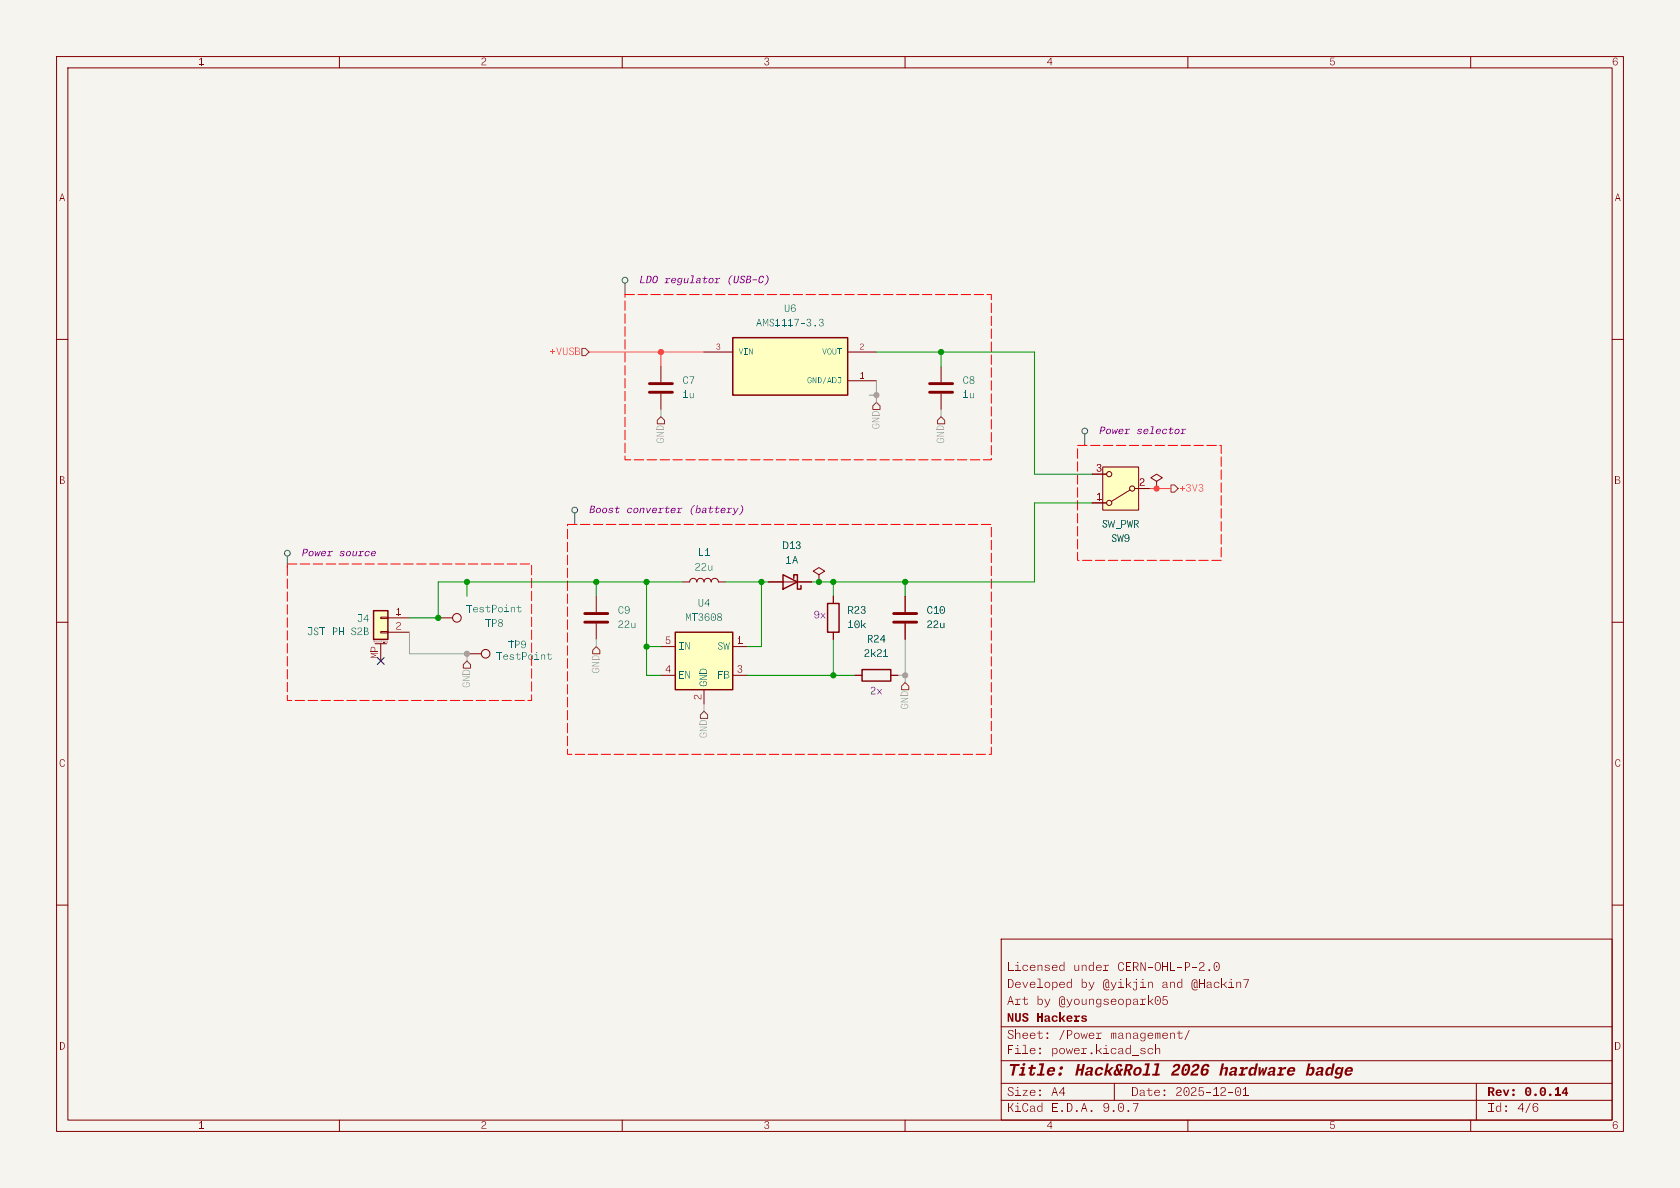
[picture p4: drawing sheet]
<svg xmlns="http://www.w3.org/2000/svg" width="297mm" height="210mm" viewBox="0 0 297 210" stroke-linecap="round" stroke-linejoin="round" font-family="sans-serif">
<path d="M0 0h297v210h-297z" fill="#f5f4ef" stroke="#f5f4ef" stroke-width=".18"/>
<g fill="none" stroke="#840000" stroke-width=".18">
<path d="M10 10h277v190h-277zM12 12h273v186h-273zM60 10v2M110 10v2M160 10v2M210 10v2M260 10v2M10 60h2M285 60h2M10 110h2M285 110h2M10 160h2"/>
<path d="M177 166h108v32h-108zM285 160h2M60 198v2M110 198v2M160 198v2M210 198v2M260 198v2"/>
</g>
<g fill="#840000">
<path d="M218.5 192.3a.57 .57 0 0 1 .7 0 .57 .57 0 0 1 .2 .7 .58 .58 0 0 1-.5 .8 .58 .58 0 0 1-.6-.8h.2a.43 .43 0 0 0 .1 .5 .43 .43 0 0 0 .6-.1l.1-.4a.43 .43 0 0 0-.2-.6 .43 .43 0 0 0-.5 .1l-.1 .5h-.2z"/>
<path d="M219.7 192.5l.5-.3-.2 .3-.3 .1z"/>
<path d="M220.1 192.2h.1v1.5h-.1z"/>
<path d="M219.7 193.6h1v.1h-1z"/>
<circle cx="205.9" cy="193.6" r=".17"/>
<circle cx="205.9" cy="192.8" r=".17"/>
<circle cx="218.9" cy="192.9" r=".15"/>
</g>
<path d="M177 194.5h108" fill="none" stroke="#840000" stroke-width=".18"/>
<g fill="#840000">
<path d="M200.3 195h1l-.6 1.5h-.1l.6-1.4h-.9z"/>
<circle cx="193" cy="196.4" r=".17"/>
</g>
<path d="M177 191.5h108" fill="none" stroke="#840000" stroke-width=".18"/>
<g fill="#840000">
<path d="M276.7 192.2h.3v1.5h-.3l.1-1.2-.5 .6h.9v.3h-1.1v-.3z"/>
<path d="M271.1 195.1l.6-.1 .2 .3-.1 .1a.37 .37 0 0 0-.5-.3 .37 .37 0 0 0-.2 .5v.1a.45 .45 0 0 0 0 .6 .45 .45 0 0 0 .6 .1 .41 .41 0 0 0-.1-.7 .41 .41 0 0 0-.6 .3 .5 .5 0 0 1 .8-.2 .5 .5 0 0 1-.1 .8 .5 .5 0 0 1-.7-.4l-.1-.6z"/>
<circle cx="183.9" cy="193.6" r=".17"/>
<circle cx="183.9" cy="192.8" r=".17"/>
<circle cx="266.3" cy="196.4" r=".17"/>
<circle cx="266.3" cy="195.6" r=".17"/>
</g>
<path d="M177 187.5h108" fill="none" stroke="#840000" stroke-width=".18"/>
<g fill="#840000">
<path d="M185.4 188.8a.64 .64 0 0 1 .8-.2 .64 .64 0 0 1 .3 .8h-1.1v-.2l.7 .1a.32 .32 0 0 0-.3-.4 .32 .32 0 0 0-.3 .3 .36 .36 0 0 0 0 .6 .36 .36 0 0 0 .6-.1h.3a.74 .74 0 0 1-1.2 .4 .74 .74 0 0 1 .2-1.3z"/>
<path d="M203.7 189.8h1.3v.3h-1.3z"/>
<path d="M227.8 188.8a.64 .64 0 0 1 .8-.2 .64 .64 0 0 1 .3 .8h-1.1l.1-.2 .7 .1a.32 .32 0 0 0-.3-.4 .32 .32 0 0 0-.3 .3 .36 .36 0 0 0 0 .6 .36 .36 0 0 0 .5-.1h.4a.74 .74 0 0 1-1.2 .4 .74 .74 0 0 1 .1-1.3z"/>
<path d="M182.2 185.4l.6-.1 .2 .5h-.9v-.1h.8a.41 .41 0 0 0-.5-.3 .41 .41 0 0 0-.3 .5 .41 .41 0 0 0 .5 .3l.4-.1a.55 .55 0 0 1-.8 .1 .55 .55 0 0 1 0-.8z"/>
<path d="M201.7 185.4l.5-.1 .3 .3-.3-.2a.23 .23 0 0 0-.3-.1 .23 .23 0 0 0-.1 .3l.2 .1a.36 .36 0 0 1 .5 .4 .36 .36 0 0 1-.6 .2l-.2-.1-.1-.2h.1a.32 .32 0 0 0 .3 .3 .32 .32 0 0 0 .3-.4l-.3-.1a.3 .3 0 0 1-.3-.1 .3 .3 0 0 1 0-.3z"/>
<path d="M203 185.4l.6-.1 .3 .2-.2 .1a.39 .39 0 0 0-.6-.1 .39 .39 0 0 0 .1 .6 .39 .39 0 0 0 .5-.1h.2a.55 .55 0 0 1-.9 .2 .55 .55 0 0 1 0-.8z"/>
<path d="M204.3 184.7h.1v1.6h-.1z"/>
<path d="M204.4 185.4l.3-.1 .3 .1 .1 .9h-.1v-.7a.31 .31 0 0 0-.3-.2 .31 .31 0 0 0-.3 .2z"/>
<circle cx="187.4" cy="189.9" r=".31"/>
<circle cx="187.7" cy="188.8" r=".31"/>
<circle cx="183.9" cy="186.2" r=".17"/>
<circle cx="183.9" cy="185.4" r=".17"/>
</g>
<path d="M177 181.5h108" fill="none" stroke="#840000" stroke-width=".18"/>
<g fill="#840000">
<path d="M194.2 182.7l.6-.1v.1l-.6 .2z"/>
<path d="M193.8 183.5h.8v.1h-.8z"/>
<path d="M210.2 182.1h.1l-.8 1.7h-.1z"/>
<path d="M191.2 179.6l.5-.1 .4 .1v.2l-.6-.1 .2 .2a.38 .38 0 0 1 .5 .4 .38 .38 0 0 1-.6 .4 .41 .41 0 0 1-.5-.4l.7 .1v-.1l-.2-.1a.35 .35 0 0 1-.4-.2 .35 .35 0 0 1 0-.4z"/>
<path d="M181.1 176.2h.1v1.1a.22 .22 0 0 0 .2 .2 .22 .22 0 0 0 .2-.3h.1a.34 .34 0 0 1-.3 .5 .34 .34 0 0 1-.3-.4z"/>
<path d="M180.7 176.6h1v.1h-1z"/>
<path d="M205.6 176.1h.8v.1h-.7l-.1 .6a.49 .49 0 0 1 .8 .2 .49 .49 0 0 1-.3 .7 .49 .49 0 0 1-.6-.5h.1a.38 .38 0 0 0 .6 .2 .38 .38 0 0 0 .1-.5 .38 .38 0 0 0-.6 0h-.2z"/>
<path d="M189.4 173h.1v1.6l-.1-.2z"/>
<path d="M188.7 173.7l.4-.1 .3 .1v.2a.38 .38 0 0 0-.6-.1 .38 .38 0 0 0 0 .6 .38 .38 0 0 0 .6-.1 .46 .46 0 0 1-.7 .3 .46 .46 0 0 1-.1-.7z"/>
<path d="M201.6 174.5h.9v.1h-.9z"/>
<path d="M203 173.6l.1 .1v.9h-.1z"/>
<path d="M203.1 173.7l.3-.1 .3 .1 .1 .9h-.1v-.7a.31 .31 0 0 0-.3-.2 .31 .31 0 0 0-.3 .2z"/>
<path d="M188.1 170h.1v1.6l-.1-.2z"/>
<path d="M187.4 170.7l.4-.1 .3 .1v.2a.38 .38 0 0 0-.6-.1 .38 .38 0 0 0 0 .6 .38 .38 0 0 0 .6-.1 .46 .46 0 0 1-.7 .3 .46 .46 0 0 1-.1-.7z"/>
<path d="M195.5 170.7l.6-.1v.1l-.6 .2z"/>
<path d="M195.1 171.5h.8v.1h-.8z"/>
<path d="M214.7 170.2a.57 .57 0 0 1 .7 0 .57 .57 0 0 1 .2 .7 .58 .58 0 0 1-.5 .8 .58 .58 0 0 1-.5-.8h.1a.43 .43 0 0 0 .1 .5 .43 .43 0 0 0 .6-.1l.1-.4a.43 .43 0 0 0-.1-.6 .43 .43 0 0 0-.6 .1l-.1 .5h-.1z"/>
<circle cx="185.2" cy="183.5" r=".17"/>
<circle cx="185.2" cy="182.7" r=".17"/>
<circle cx="215.1" cy="170.8" r=".15"/>
</g>
<g fill="none" stroke="#840000" stroke-width=".18">
<path d="M204.5 85.1l1-.6-1-.7-1 .7 1 .6v1.3M204.5 86.4h.1M105.4 105.4v2.8M105.4 110.2v2.8M120.6 102.9h1.3a.64 .64 0 0 1 .7-.7 .64 .64 0 0 1 .6 .7 .64 .64 0 0 1 .6-.7 .64 .64 0 0 1 .7 .7 .64 .64 0 0 1 .6-.7 .64 .64 0 0 1 .6 .7 .64 .64 0 0 1 .7-.7 .64 .64 0 0 1 .6 .7h1.3M135.9 102.9h7.6M144.8 101.6l1-.6-1-.7-1 .7 1 .6v1.3M144.8 102.9h.1M147.3 105.4v1.3M147.3 111.8v1.2M151.1 119.4h1.3M157.5 119.4h1.2"/>
<path d="M197 191.5v3M261 191.5v6.5"/>
</g>
<path d="M138.4 101.6l2.6 1.3-2.6 1.2zM140.3 102.2v-.6h.7v2.5h.6v-.6M146.3 106.7h2v5.1h-2zM152.4 118.4h5.1v2h-5.1z" fill="none" stroke="#840000" stroke-width=".25"/>
<path d="M103.4 108.5h4M103.4 110h4" fill="none" stroke="#840000" stroke-width=".51"/>
<path d="M156.2 116h.8v.1h-.8z" fill="#006464"/>
<path d="M158 108.5h4.1M158 110h4.1" fill="none" stroke="#840000" stroke-width=".51"/>
<g fill="none" stroke="#840000" stroke-width=".18">
<path d="M77.5 109.2h2.5M160 105.4v2.8M160 110.2v2.8"/>
<circle cx="80.8" cy="109.2" r=".76"/>
</g>
<g fill="#006464">
<path d="M90.4 107.5l.3-.2 .3 .1v.8h-.1v-.7l-.3-.1-.2 .2z"/>
<path d="M91.6 107h.1v1.1h.3l.1-.2a.26 .26 0 0 1-.2 .4 .26 .26 0 0 1-.3-.4z"/>
<path d="M91.3 107.3h.9v.1h-.9z"/>
</g>
<path d="M114.8 67.8h4.1M114.8 69.3h4.1" fill="none" stroke="#840000" stroke-width=".51"/>
<g fill="none" stroke="#840000" stroke-width=".18">
<path d="M116.8 64.8v2.8M116.8 69.6v2.8M82.5 115.6h2.6"/>
<circle cx="85.9" cy="115.6" r=".76"/>
</g>
<g fill="#006464">
<path d="M95.7 115.8l.3-.1 .3 .1 .1 .8h-.1l-.1-.8h-.3l-.2 .2z"/>
<path d="M96.9 115.4h.2v1l.2 .1 .1-.2a.26 .26 0 0 1-.2 .3 .26 .26 0 0 1-.3-.3z"/>
<path d="M96.7 115.7h.8v.1h-.8z"/>
</g>
<path d="M119.4 111.8h10.1v10.1h-10.1z" fill="#ffffc2"/>
<path d="M119.4 111.8h10.1v10.1h-10.1z" fill="none" stroke="#840000" stroke-width=".25"/>
<path d="M116.8 114.3h2.6M116.8 119.4h2.6M129.5 114.3h2.6M129.5 119.4h2.6M124.5 121.9v2.6" fill="none" stroke="#840000" stroke-width=".18"/>
<path d="M66 108h2.6v5h-2.6z" fill="#ffffc2"/>
<path d="M66 108h2.6v5h-2.6z" fill="none" stroke="#840000" stroke-width=".25"/>
<path d="M66.3 113.8h2M67.3 109.1h1.3v.2h-1.3zM67.3 111.6h1.3v.3h-1.3z" fill="none" stroke="#840000" stroke-width=".18"/>
<g fill="#840000">
<path d="M68.5 113.3l.1 .3-.2 .1 .1-.1z"/>
<circle cx="68.4" cy="113.4" r=".11"/>
</g>
<path d="M67.3 113.8v3M68.6 109.2h3.8M68.6 111.8h3.8" fill="none" stroke="#840000" stroke-width=".18"/>
<path d="M194.9 82.6h6.4v7.6h-6.4z" fill="#ffffc2"/>
<g fill="none" stroke="#840000" stroke-width=".18">
<path d="M166.4 64.8v2.8M166.4 69.6v2.8M193 88.9h2.6M193 83.8h2.6M194.9 82.6h6.4v7.6h-6.4zM199.8 86.6l-3.3 2M200.7 86.4h2.5"/>
<circle cx="196.1" cy="83.8" r=".46"/>
<circle cx="196.1" cy="88.9" r=".46"/>
<circle cx="200.2" cy="86.4" r=".46"/>
</g>
<path d="M164.3 67.8h4.1M164.3 69.3h4.1" fill="none" stroke="#840000" stroke-width=".51"/>
<path d="M129.5 59.7h20.4v10.2h-20.4z" fill="#ffffc2"/>
<path d="M129.5 59.7h20.4v10.2h-20.4z" fill="none" stroke="#840000" stroke-width=".25"/>
<path d="M124.5 62.2h5M149.9 62.2h5M149.9 67.3h5" fill="none" stroke="#840000" stroke-width=".18"/>
<path d="M144.9 56.4a.36 .36 0 0 1 .6 .1 .36 .36 0 0 1-.3 .5 .38 .38 0 0 1 .4 .5 .38 .38 0 0 1-.6 .1l-.2-.2 .1-.1a.3 .3 0 0 0 .3 .3 .3 .3 0 0 0 .3-.4 .3 .3 0 0 0-.4-.1v-.1a.27 .27 0 0 0 .4-.2 .27 .27 0 0 0-.3-.4 .27 .27 0 0 0-.3 .3h-.1z" fill="#006464"/>
<g fill="none" stroke="#484848" stroke-width=".18">
<path d="M101.6 90.7v2"/>
<circle cx="101.6" cy="90.2" r=".51"/>
</g>
<g fill="#840084">
<path d="M109 89.5h.2l-.2 1 .2 .1 .3-.2a.3 .3 0 0 1-.3 .3 .3 .3 0 0 1-.3-.3z"/>
<path d="M108.7 89.8h.9l-.1 .1h-.8z"/>
<path d="M118.7 89.9l.3-.1h.3l.1 .4h-.7v-.1l.6 .1a.31 .31 0 0 0-.4-.3 .31 .31 0 0 0-.2 .5l.2 .2 .5-.1a.45 .45 0 0 1-.7 .1 .45 .45 0 0 1 0-.7z"/>
<path d="M119.8 89.8h.4l-.2 .9h-.2l.2-.8h-.2z"/>
<path d="M120.1 89.9l.5-.1v.1l-.5 .2z"/>
<path d="M119.6 90.6h.8l-.1 .1h-.7z"/>
<path d="M128.6 89.8h.4l-.2 .9h-.1l.2-.8h-.3z"/>
<path d="M128.9 89.9l.6-.1-.1 .1-.5 .2z"/>
<path d="M128.4 90.6h.8v.1h-.8z"/>
<path d="M129.6 89.8h.2l.2 .7 .4-.7h.2l-.7 1.1-.4 .2v-.2h.2l.2-.2v.1z"/>
<path d="M130.9 89.3a.93 .93 0 0 1 .1 1.5l-.4 .3a1.17 1.17 0 0 0 .3-1.8z"/>
</g>
<g fill="none" stroke="#484848" stroke-width=".18">
<path d="M110.5 50v2.1"/>
<circle cx="110.5" cy="49.5" r=".51"/>
</g>
<g fill="#840084">
<path d="M125.4 49.3a.48 .48 0 0 1 .7 .1 .48 .48 0 0 1-.1 .6 .48 .48 0 0 1-.7 0l-.1-.3h.2a.29 .29 0 0 0 .4 .2 .29 .29 0 0 0 .1-.4 .29 .29 0 0 0-.3-.2l-.2 .4h-.2z"/>
<path d="M126.5 49.1h.4l-.2 1h-.2l.2-.8h-.3z"/>
<path d="M126.8 49.3l.5-.2v.2l-.5 .1z"/>
<path d="M126.3 49.9h.8l-.1 .2h-.7z"/>
<path d="M135.4 48.6a.93 .93 0 0 1 .1 1.6l-.4 .2a1.17 1.17 0 0 0 .3-1.8z"/>
</g>
<g fill="none" stroke="#484848" stroke-width=".18">
<path d="M50.8 98.3v2"/>
<circle cx="50.8" cy="97.8" r=".51"/>
</g>
<path d="M65.7 97.5l.3-.1h.3l.1 .5h-.7v-.1h.6a.31 .31 0 0 0-.4-.3 .31 .31 0 0 0-.2 .5l.2 .2 .5-.1a.45 .45 0 0 1-.7 .2 .45 .45 0 0 1 0-.8z" fill="#840084"/>
<g fill="none" stroke="#484848" stroke-width=".18">
<path d="M191.8 76.7v2"/>
<circle cx="191.8" cy="76.2" r=".51"/>
</g>
<g fill="#840084">
<path d="M207.8 75.9a.48 .48 0 0 1 .7 .1 .48 .48 0 0 1-.1 .7 .48 .48 0 0 1-.7-.1l-.1-.2h.2a.29 .29 0 0 0 .4 .1 .29 .29 0 0 0 .1-.3 .29 .29 0 0 0-.3-.2l-.2 .4h-.2z"/>
<path d="M208.9 75.8h.3l-.1 .9h-.2l.2-.7h-.3z"/>
<path d="M209.2 75.9l.5-.1v.2l-.5 .1z"/>
<path d="M208.7 76.6h.7v.1h-.7z"/>
</g>
<path d="M110.5 52.1h64.8v29.2h-64.8v-29.2M190.5 78.7h25.4v20.4h-25.4v-20.4M50.8 99.7h43.2v24.1h-43.2v-24.1M100.3 92.7h75v40.7h-75v-40.7" fill="none" stroke="#f00" stroke-width=".18" stroke-dasharray="1.7 .6"/>
<path d="M102.9 61.6h.6l.6 .6-.6 .7h-.6zM116.2 74.3l.6-.6 .7 .6v.6h-1.3zM154.9 71.1l.7 .7v.6h-1.3v-.6zM166.4 73.7l.6 .6v.6h-1.3v-.6zM207 85.7h.6l.7 .7-.7 .6h-.6zM82.5 116.8l.7 .7v.6h-1.3v-.6zM105.4 114.3l.6 .6v.7h-1.2v-.7zM124.5 125.7l.6 .7v.6h-1.3v-.6zM160 120.7l.7 .6v.6h-1.3v-.6z" fill="none" stroke="#725600" stroke-width=".18"/>
<g fill="none" stroke="#009600" stroke-width=".18">
<path d="M154.9 62.2h28v21.6h10.1M166.4 62.2v2.6M193 88.9h-10.1v14h-39.4M82.5 102.9v2.5M105.4 102.9v2.5M114.3 102.9v16.5h2.5M114.3 114.3h2.5M120.6 102.9h-43.1v6.3h-5.1M128.3 102.9h7.6M132.1 119.4h19M134.6 102.9v11.4h-2.5M147.3 102.9v2.5"/>
<path d="M147.3 113v6.4M160 102.9v2.5"/>
</g>
<path d="M116.8 72.4v1.3M153.7 69.9h1.2M154.9 67.3v3.8M166.4 72.4v1.3M72.4 111.8v3.8h10.1v1.2M105.4 113v1.3M158.7 119.4h1.3M160 113v7.7M124.5 124.5v1.2" fill="none" stroke="#9e9e9e" stroke-width=".18"/>
<path d="M104.1 62.2h20.4M116.8 62.2v2.6M203.2 86.4h3.8" fill="none" stroke="#f44336" stroke-width=".18"/>
<path d="M66.7 116.2l1.2 1.2M67.9 116.2l-1.2 1.2" fill="none" stroke="#000084" stroke-width=".18"/>
<path d="M135.9 102.9h2.5M141 102.9h2.5M144.8 102.9h.1M147.3 105.4v1.3M147.3 111.8v1.2" fill="none" stroke="#840000" stroke-width=".18"/>
<path d="M156.2 116h.8v.1h-.8z" fill="#006464"/>
<path d="M193 88.9h2.6M193 83.8h2.6M200.7 86.4h2.5M204.5 86.4h.1M151.1 119.4h1.3M157.5 119.4h1.2M160 105.4v2.8M160 110.2v2.8" fill="none" stroke="#840000" stroke-width=".18"/>
<g fill="#009600" stroke="#009600" stroke-width=".18">
<circle cx="147.3" cy="119.4" r=".46"/>
<circle cx="147.3" cy="102.9" r=".46"/>
<circle cx="160" cy="102.9" r=".46"/>
<circle cx="144.8" cy="102.9" r=".46"/>
<circle cx="114.3" cy="102.9" r=".46"/>
<circle cx="105.4" cy="102.9" r=".46"/>
<circle cx="114.3" cy="114.3" r=".46"/>
<circle cx="134.6" cy="102.9" r=".46"/>
<circle cx="82.5" cy="102.9" r=".46"/>
<circle cx="77.5" cy="109.2" r=".46"/>
<circle cx="166.4" cy="62.2" r=".46"/>
</g>
<g fill="#9e9e9e" stroke="#9e9e9e" stroke-width=".18">
<circle cx="160" cy="119.4" r=".46"/>
<circle cx="82.5" cy="115.6" r=".46"/>
<circle cx="154.9" cy="69.9" r=".46"/>
</g>
<g fill="#f44336" stroke="#f44336" stroke-width=".18">
<circle cx="116.8" cy="62.2" r=".46"/>
<circle cx="204.5" cy="86.4" r=".46"/>
</g>
<g font-size="2.8" fill="#840000">
<text x="178" y="190.7">Title:</text>
<text x="189.9" y="190.7">Hack&amp;Roll</text>
<text x="206.9" y="190.7">2026</text>
<text x="215.4" y="190.7">hardware</text>
<text x="230.6" y="190.7">badge</text>
</g>
<g font-size="2.1" fill="#840000">
<text x="178" y="172.1">Licensed</text>
<text x="189.7" y="172.1">under</text>
<text x="197.5" y="172.1">CERN-OHL-P-2.0</text>
<text x="178" y="178.1">Art</text>
<text x="178" y="175.1">Developed</text>
<text x="183.2" y="178.1">by</text>
<text x="187.1" y="178.1">@youngseopark05</text>
<text x="191" y="175.1">by</text>
<text x="194.9" y="175.1">@yikjin</text>
<text x="205.3" y="175.1">and</text>
<text x="210.5" y="175.1">@Hackin7</text>
<text x="178" y="184.1">Sheet:</text>
<text x="178" y="181.1">NUS Hackers</text>
<text x="187.1" y="184.1">/Power</text>
<text x="196.2" y="184.1">management/</text>
<text x="178" y="186.8">File:</text>
<text x="185.8" y="186.8">power.kicad_sch</text>
<text x="178" y="197">KiCad</text>
<text x="178" y="194.2">Size:</text>
<text x="185.8" y="197">E.D.A.</text>
<text x="185.8" y="194.2">A4</text>
<text x="194.9" y="197">9.0.7</text>
<text x="200" y="194.2">Date:</text>
<text x="207.8" y="194.2">2025-12-01</text>
<text x="263" y="194.2">Rev:</text>
<text x="263" y="197">Id:</text>
<text x="268.2" y="197">4/6</text>
<text x="269.5" y="194.2">0.0.14</text>
</g>
<g font-size="1.8" fill="#840000">
<text x="35" y="11.9">1</text>
<text x="85" y="11.9">2</text>
<text x="135" y="11.9">3</text>
<text x="185" y="11.9">4</text>
<text x="235" y="11.9">5</text>
<text x="285" y="11.9">6</text>
<text x="10.4" y="35.9">A</text>
<text x="285.4" y="35.9">A</text>
<text x="10.4" y="85.9">B</text>
<text x="285.4" y="85.9">B</text>
<text x="10.4" y="135.9">C</text>
<text x="285.4" y="135.9">C</text>
<text x="10.4" y="185.9">D</text>
<text x="285.4" y="185.9">D</text>
<text x="35" y="199.9">1</text>
<text x="85" y="199.9">2</text>
<text x="135" y="199.9">3</text>
<text x="185" y="199.9">4</text>
<text x="235" y="199.9">5</text>
<text x="285" y="199.9">6</text>
</g>
<g font-size="1.8" fill="#840084">
<text x="113" y="50.4">LDO regulator</text>
<text x="128.5" y="50.4">(USB-C)</text>
<text x="194.3" y="77.1">Power</text>
<text x="200.9" y="77.1">selector</text>
<text x="104.1" y="91.1">Boost</text>
<text x="110.8" y="91.1">converter</text>
<text x="121.8" y="91.1">(battery)</text>
<text x="53.3" y="98.7">Power</text>
<text x="60" y="98.7">source</text>
</g>
<g font-size="1.8" fill="#006464">
<text x="133.6" y="58">AMS1117-3.3</text>
<text x="138.6" y="55.5">U6</text>
<text x="120.6" y="68.2">C7</text>
<text x="120.6" y="70.7">1u</text>
<text x="170.2" y="68.2">C8</text>
<text x="170.2" y="70.7">1u</text>
<text x="194.8" y="93.6">SW_PWR</text>
<text x="122.8" y="101.2">22u</text>
<text x="123.4" y="98.7">L1</text>
<text x="138.4" y="97.4">D13</text>
<text x="138.9" y="100">1A</text>
<text x="196.5" y="96.1">SW9</text>
<text x="123.4" y="107.6">U4</text>
<text x="54.3" y="112.6">JST</text>
<text x="58.7" y="112.6">PH S2B</text>
<text x="63.1" y="110.3">J4</text>
<text x="82.4" y="108.6">TestPoint</text>
<text x="85.7" y="111.1">TP8</text>
<text x="109.2" y="108.8">C9</text>
<text x="109.2" y="111.4">22u</text>
<text x="121.2" y="110.1">MT3608</text>
<text x="149.9" y="108.8">R23</text>
<text x="149.9" y="111.4">10k</text>
<text x="153.3" y="113.9">R24</text>
<text x="163.8" y="108.8">C10</text>
<text x="163.8" y="111.4">22u</text>
<text x="87.8" y="117">TestPoint</text>
<text x="89.8" y="114.9">TP9</text>
<text x="119.9" y="115.2">IN</text>
<text x="126.8" y="115.2">SW</text>
<text x="152.7" y="116.5">2k21</text>
<text x="119.9" y="120.3">EN</text>
<text x="125.4" y="121.4" transform="rotate(-90 125.4 121.4)">GND</text>
<text x="126.8" y="120.3">FB</text>
</g>
<g font-size="1.8" fill="#f44336">
<text x="97.2" y="63.1">+VUSB</text>
<text x="208.5" y="87.3">+3V3</text>
</g>
<g font-size="1.8" fill="#9e9e9e">
<text x="155.8" y="75.9" transform="rotate(-90 155.8 75.9)">GND</text>
<text x="117.7" y="78.4" transform="rotate(-90 117.7 78.4)">GND</text>
<text x="167.3" y="78.4" transform="rotate(-90 167.3 78.4)">GND</text>
<text x="106.3" y="119.1" transform="rotate(-90 106.3 119.1)">GND</text>
<text x="83.4" y="121.6" transform="rotate(-90 83.4 121.6)">GND</text>
<text x="160.9" y="125.4" transform="rotate(-90 160.9 125.4)">GND</text>
<text x="125.4" y="130.5" transform="rotate(-90 125.4 130.5)">GND</text>
</g>
<g font-size="1.8" fill="#a90000">
<text x="193.8" y="83.6">3</text>
<text x="193.8" y="88.6">1</text>
<text x="201.4" y="86.1">2</text>
<text x="69.9" y="109">1</text>
<text x="69.9" y="111.5">2</text>
<text x="67.1" y="116.4" transform="rotate(-90 67.1 116.4)">MP</text>
<text x="117.6" y="114">5</text>
<text x="117.6" y="119.1">4</text>
<text x="130.3" y="114">1</text>
<text x="130.3" y="119.1">3</text>
<text x="124.2" y="123.7" transform="rotate(-90 124.2 123.7)">2</text>
</g>
<g font-size="1.8" fill="#0000c2">
<text x="143.8" y="109.7">9x</text>
<text x="153.8" y="123.2">2x</text>
</g>
<g font-size="1.4" fill="#a90000">
<text x="126.6" y="62">3</text>
<text x="152" y="62">2</text>
<text x="152" y="67.1">1</text>
</g>
<g font-size="1.4" fill="#006464">
<text x="130.6" y="62.9">VIN</text>
<text x="145.3" y="62.9">VOUT</text>
<text x="142.7" y="68">GND/ADJ</text>
</g>
<text font-size=".5" fill="#840000" x="66" y="113.7">Mounting</text>
</svg>
